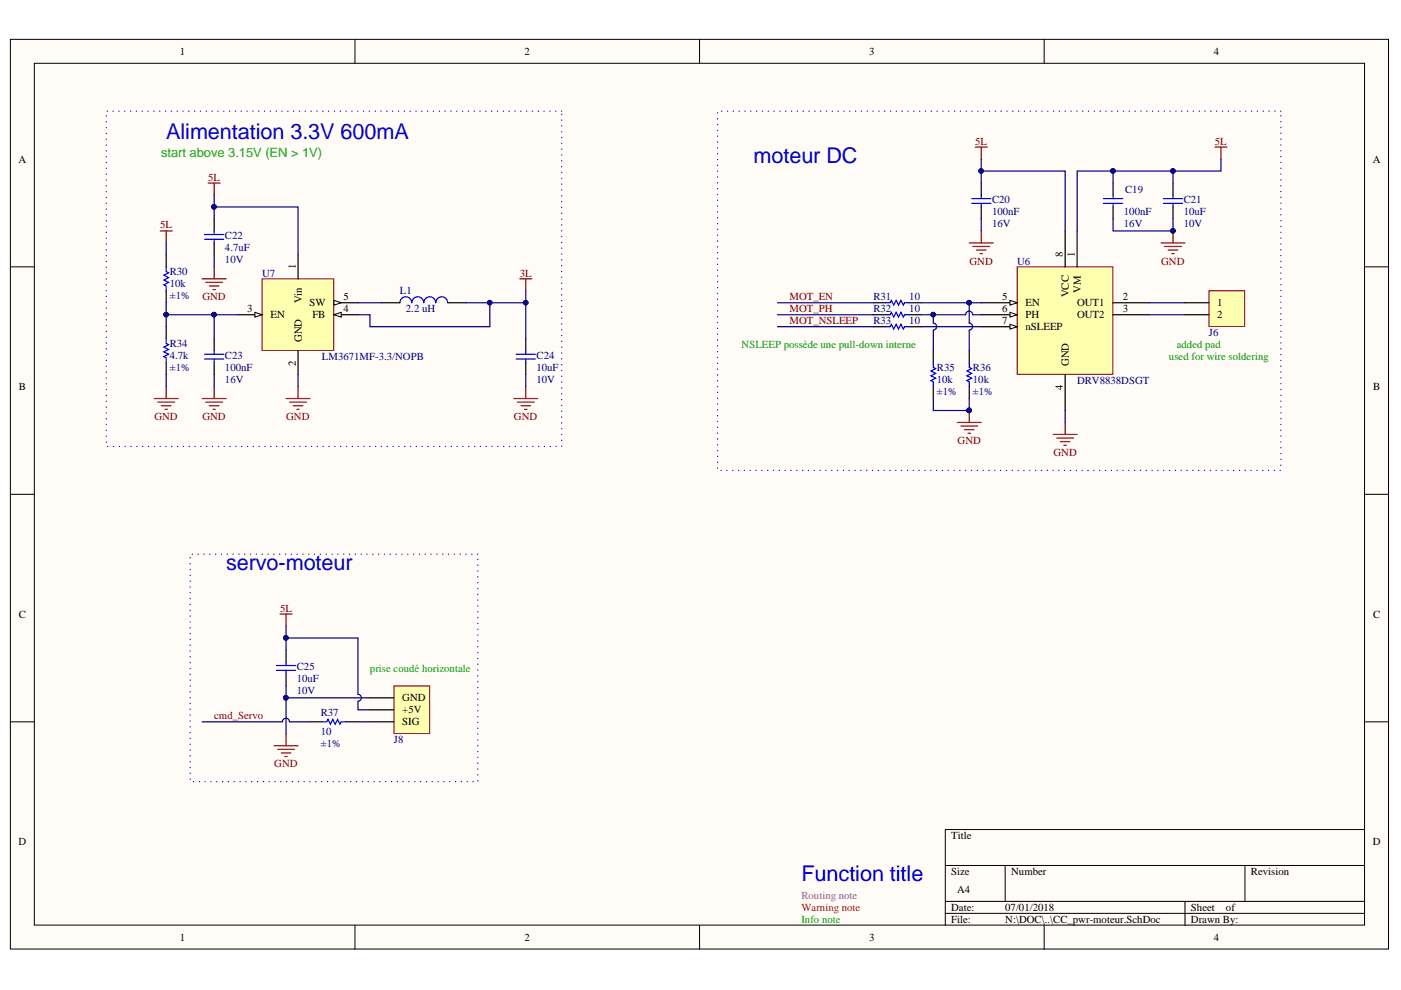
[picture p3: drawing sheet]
<svg xmlns="http://www.w3.org/2000/svg" width="297mm" height="210mm" viewBox="0 0 297 210" stroke-linecap="round" stroke-linejoin="round" font-family="sans-serif">
<g fill="#fffcf8" stroke="#000" stroke-width=".21">
<path d="M2.2 8.3h292.2v192.9h-292.2z"/>
<path d="M7.3 13.4h282v182.7h-282z"/>
</g>
<g fill="none" stroke="#000" stroke-width=".21">
<path d="M75.3 8.3v5.1M148.3 8.3v5.1M221.4 8.3v5.1M2.2 56.6h5.1M289.4 56.6h5M2.2 104.8h5.1M289.4 104.8h5M2.2 153h5.1M289.4 153h5M289.4 175.9h-89v20.3M75.3 196.2v5.1M148.3 196.2v5.1"/>
<path d="M200.4 183.5h89M200.4 191.1h89M200.4 193.7h89M213.1 183.5v7.6M221.4 196.2v5.1M251.2 191.1v5.1M263.9 183.5v7.6"/>
</g>
<path d="M271.6 23.6h-119.5v76.1h119.5v-76.1M101.3 117.5h-61v48.2h61v-48.2" fill="none" stroke="#0000bf" stroke-width=".25" stroke-dasharray="0 1.2"/>
<path d="M256.3 61.7h7.6v7.5h-7.6z" fill="#ffffb0" stroke="#800000" stroke-width=".21"/>
<path d="M251.2 64.2h5.1M251.2 66.7h5.1" fill="none" stroke="#000" stroke-width=".25"/>
<path d="M55.6 59.1h15.2v15.2h-15.2z" fill="#ffffb0" stroke="#800000" stroke-width=".21"/>
<path d="M63.2 54v5.1M50.5 66.7h5.1M63.2 74.3v5.1" fill="none" stroke="#000" stroke-width=".25"/>
<path d="M54 66.2l1.6 .5-1.6 .5z" fill="#fffcf8"/>
<path d="M54 66.2l1.6 .5-1.6 .5z" fill="none" stroke="#000" stroke-width=".21"/>
<path d="M70.8 64.2h5.1" fill="none" stroke="#000" stroke-width=".25"/>
<path d="M70.8 63.7l1.5 .5-1.5 .5z" fill="#fffcf8"/>
<path d="M70.8 63.7l1.5 .5-1.5 .5z" fill="none" stroke="#000" stroke-width=".21"/>
<path d="M70.8 66.7h5.1" fill="none" stroke="#000" stroke-width=".25"/>
<path d="M70.8 66.7l1.5-.5v1z" fill="#fffcf8"/>
<path d="M70.8 66.7l1.5-.5v1z" fill="none" stroke="#000" stroke-width=".21"/>
<path d="M83.5 145.4h7.6v10.1h-7.6z" fill="#ffffb0" stroke="#800000" stroke-width=".21"/>
<path d="M78.4 148h5.1M78.4 150.5h5.1M78.4 153h5.1" fill="none" stroke="#000" stroke-width=".25"/>
<g fill="none" stroke="#800000" stroke-width=".25">
<path d="M44.1 38.8h2.6M45.4 38.8v2.5M34 49h2.5M35.2 49v2.5M42.9 59.1h5M43.6 59.9h3.6M45.4 56.6v2.5M110.2 59.1h2.5M111.5 59.1v2.6M44.4 60.6h2M45.1 61.4h.6M32.7 84.5h5.1"/>
<path d="M33.5 85.3h3.5M34.2 86h2.1M35 86.8h.5M35.2 82v2.5M42.9 84.5h5M43.6 85.3h3.6M44.4 86h2M45.1 86.8h.6M45.4 82v2.5M60.6 84.5h5.1M61.4 85.3h3.6M62.2 86h2"/>
<path d="M62.9 86.8h.5M63.2 82v2.5M108.9 84.5h5.1M109.7 85.3h3.6M110.5 86h2M111.2 86.8h.5M111.5 82v2.5"/>
</g>
<path d="M215.7 56.6h20.2v22.8h-20.2z" fill="#ffffb0" stroke="#800000" stroke-width=".21"/>
<path d="M228.4 49v7.6M208 64.2h7.7M225.8 79.4v7.6M236 64.2h7.6M236 66.7h7.6" fill="none" stroke="#000" stroke-width=".25"/>
<path d="M214.1 63.7l1.6 .5-1.6 .5z" fill="#fffcf8"/>
<path d="M214.1 63.7l1.6 .5-1.6 .5z" fill="none" stroke="#000" stroke-width=".21"/>
<path d="M208 66.7h7.7" fill="none" stroke="#000" stroke-width=".25"/>
<path d="M214.1 66.2l1.6 .5-1.6 .5z" fill="#fffcf8"/>
<path d="M214.1 66.2l1.6 .5-1.6 .5z" fill="none" stroke="#000" stroke-width=".21"/>
<path d="M208 69.3h7.7" fill="none" stroke="#000" stroke-width=".25"/>
<path d="M214.1 68.8l1.6 .5-1.6 .5z" fill="#fffcf8"/>
<path d="M214.1 68.8l1.6 .5-1.6 .5z" fill="none" stroke="#000" stroke-width=".21"/>
<g fill="none" stroke="#000" stroke-width=".25">
<path d="M208 38.8v2.5M236 38.8v2.5M248.7 38.8v2.5M35.2 54v2.6M45.4 46.4v2.6M45.4 51.5v2.5M208 43.9v2.5M225.8 49v7.6M236 43.9v2.5M248.7 43.9v2.5M35.2 61.7v2.5M35.2 69.3v2.5"/>
<path d="M35.2 76.9v2.5M45.4 71.8v2.5M45.4 76.9v2.5M81 64.2h3.8M95 64.2h3.8M111.5 71.8v2.5M111.5 76.9v2.5M185.2 64.2h2.5M185.2 66.7h2.5M185.2 69.3h2.5M192.8 64.2h2.5M192.8 66.7h2.5"/>
<path d="M192.8 69.3h2.5M197.9 74.3v2.6M205.5 74.3v2.6M197.9 82v2.5M205.5 82v2.5M60.6 137.8v2.5M60.6 142.9v2.5M65.7 153h2.6M73.4 153h2.5"/>
</g>
<g fill="none" stroke="#800000" stroke-width=".25">
<path d="M206.8 31.2h2.5M208 31.2v2.5M257.6 31.2h2.5M258.9 31.2v2.5M205.5 51.5h5.1M206.3 52.3h3.5M207 53h2.1M207.8 53.8h.5M208 49v2.5M246.2 51.5h5M246.9 52.3h3.6M247.7 53h2"/>
<path d="M248.4 53.8h.6M248.7 49v2.5M203 89.6h5M203.7 90.3h3.6M204.5 91.1h2M205.2 91.9h.6M205.5 87v2.6M223.3 92.1h5.1M224.1 92.9h3.5M224.8 93.6h2M225.6 94.4h.5M225.8 89.6v2.5"/>
<path d="M59.4 130.2h2.5M60.6 130.2v2.5M58.1 158.1h5.1M58.9 158.9h3.5M59.6 159.6h2.1M60.6 155.6v2.5M60.4 160.4h.5"/>
</g>
<g fill="#000080" stroke="#000080" stroke-width=".21">
<circle cx="205.5" cy="87" r=".49"/>
<circle cx="248.7" cy="48.9" r=".48"/>
<circle cx="35.2" cy="66.7" r=".48"/>
<circle cx="45.4" cy="66.7" r=".49"/>
<circle cx="45.4" cy="43.9" r=".49"/>
<circle cx="103.8" cy="64.2" r=".48"/>
<circle cx="208" cy="36.2" r=".48"/>
<circle cx="248.7" cy="36.2" r=".48"/>
<circle cx="236" cy="36.2" r=".49"/>
<circle cx="111.4" cy="64.2" r=".48"/>
<circle cx="60.6" cy="147.9" r=".49"/>
<circle cx="60.6" cy="135.2" r=".49"/>
<circle cx="205.5" cy="64.2" r=".49"/>
<circle cx="197.9" cy="66.7" r=".48"/>
</g>
<g fill="none" stroke="#00f" stroke-width=".25">
<path d="M35.2 56.6v1l.5 .2-1 .6 1 .5-1 .5 1 .5-1 .5 .5 .2v1.1M43.4 49.7h4M43.4 50.7h4M45.4 49v.7M45.4 50.7v.8M206 42.1h4.1M206 43.1h4.1M208 41.3v.8M208 43.1v.8M234 42.1h4M234 43.1h4M236 41.3v.8"/>
<path d="M236 43.1v.8M246.7 42.1h4M246.7 43.1h4M248.7 41.3v.8M248.7 43.1v.8M35.2 71.8v1l.5 .3-1 .5 1 .5-1 .5 1 .5-1 .5 .5 .3v1M43.4 75.1h4M43.4 76.1h4M45.4 74.3v.8M45.4 76.1v.8M87.3 64.2a1.25 1.25 0 0 0-1.3-1.3 1.25 1.25 0 0 0-1.2 1.3M89.8 64.2a1.25 1.25 0 0 0-1.2-1.3 1.25 1.25 0 0 0-1.3 1.3"/>
<path d="M92.4 64.2a1.25 1.25 0 0 0-1.3-1.3 1.25 1.25 0 0 0-1.2 1.3M94.9 64.2a1.25 1.25 0 0 0-1.2-1.3 1.25 1.25 0 0 0-1.3 1.3M109.4 75.1h4.1M109.4 76.1h4.1M111.5 74.3v.8M111.5 76.1v.8M187.7 64.2h1l.3-.5 .5 1 .5-1 .5 1 .5-1 .5 1 .3-.5h1M187.7 66.7h1l.3-.5 .5 1 .5-1 .5 1 .5-1 .5 1 .3-.5h1M187.7 69.3h1l.3-.5 .5 1 .5-1 .5 1 .5-1 .5 1 .3-.5h1M197.9 76.9v1l.5 .3-1 .5 1 .5-1 .5 1 .5-1 .5 .5 .2v1.1M205.5 76.9v1l.5 .3-1 .5 1 .5-1 .5 1 .5-1 .5 .5 .2v1.1M58.6 141.1h4.1"/>
<path d="M58.6 142.1h4.1M60.6 140.3v.8M60.6 142.1v.8M68.3 153h1l.2-.5 .6 1 .5-1 .5 1 .5-1 .5 1 .2-.5h1.1"/>
</g>
<path d="M119.1 23.6h-96.6v71.1h96.6v-71.1" fill="none" stroke="#0000bf" stroke-width=".25" stroke-dasharray="0 1.2"/>
<g fill="none" stroke="#000080" stroke-width=".25">
<path d="M208 33.7v2.6h17.8v12.7M208 36.3v2.5M236 36.3v2.5M248.7 36.3v2.5M258.9 33.7v2.6h-30.5v12.7M35.2 51.5v2.5M45.4 46.4v-2.5h17.8v10.1M45.4 41.3v2.6M45.4 54v2.6M208 46.4v2.6M236 46.4v2.6h12.7v-2.6M35.2 64.2v2.5h15.3"/>
<path d="M35.2 66.7v2.6M35.2 79.4v2.6M45.4 66.7v5.1M45.4 79.4v2.6M63.2 79.4v2.6M75.9 64.2h5.1M103.8 64.2v5.1h-25.4v-2.6h-2.5M111.5 61.7v2.5h-12.7M111.5 64.2v7.6M111.5 79.4v2.6M164.8 64.2h20.4M164.8 66.7h20.4"/>
<path d="M164.8 69.3h20.4M195.3 64.2h12.7M195.3 69.3h12.7M197.9 66.7v1.8a.74 .74 0 0 1 .7 .7 .74 .74 0 0 1-.7 .8M197.9 70v4.3M205.5 64.2v4.3a.74 .74 0 0 1 .7 .7 .74 .74 0 0 1-.7 .8M205.5 70v4.3M206.2 66.7a.74 .74 0 0 0-.7-.7 .74 .74 0 0 0-.8 .7h-9.4M206.3 66.7h1.7M243.6 64.2h7.6M243.6 66.7h7.6M197.9 84.5v2.5h7.6v-2.5"/>
<path d="M225.8 87v2.6M60.6 132.7v2.6h15.3v11.9a.74 .74 0 0 1 .7 .7 .74 .74 0 0 1-.7 .8M60.6 135.3v2.5M60.6 145.4v2.6M61.4 153a.74 .74 0 0 0-.8-.7 .74 .74 0 0 0-.7 .7h-17M61.4 153h4.3M75.9 148.7v1.8h2.5M75.9 153h2.5M78.4 148h-17.8v7.6"/>
</g>
<g font-size="4.6" fill="#0000bf">
<text x="35.2" y="29.5">Alimentation 3.3V 600mA</text>
<text x="159.8" y="34.5">moteur DC</text>
<text x="47.9" y="120.8">servo-moteur</text>
</g>
<text font-size="4.6" fill="#00f" x="169.9" y="186.8">Function title</text>
<text font-size="2.7" fill="#00bf00" x="34.2" y="33.2">start above 3.15V (EN &gt; 1V)</text>
<g font-size="2.3">
<text x="38.1" y="11.7">1</text>
<text x="111.2" y="11.7">2</text>
<text x="184.3" y="11.7">3</text>
<text x="257.3" y="11.7">4</text>
<text x="3.9" y="34.5">A</text>
<text x="291.1" y="34.5">A</text>
<text x="62.7" y="57.1" transform="rotate(-90 62.7 57.1)">1</text>
<text x="225.4" y="54.5" transform="rotate(-90 225.4 54.5)">8</text>
<text x="227.9" y="54.5" transform="rotate(-90 227.9 54.5)">1</text>
<text x="64" y="64.3" transform="rotate(-90 64 64.3)">Vin</text>
<text x="65.6" y="65">SW</text>
<text x="72.9" y="63.7">5</text>
<text x="212.5" y="63.7">5</text>
<text x="217.4" y="65">EN</text>
<text x="226.6" y="63.1" transform="rotate(-90 226.6 63.1)">VCC</text>
<text x="228.4" y="65">OUT1</text>
<text x="229.2" y="62" transform="rotate(-90 229.2 62)">VM</text>
<text x="238" y="63.7">2</text>
<text x="258.1" y="65">1</text>
<text x="52.4" y="66.2">3</text>
<text x="57.3" y="67.5">EN</text>
<text x="66.2" y="67.5">FB</text>
<text x="72.9" y="66.2">4</text>
<text x="212.5" y="66.2">6</text>
<text x="212.5" y="68.8">7</text>
<text x="217.4" y="67.5">PH</text>
<text x="217.4" y="70">nSLEEP</text>
<text x="228.4" y="67.5">OUT2</text>
<text x="238" y="66.2">3</text>
<text x="258.1" y="67.5">2</text>
<text x="62.7" y="77.5" transform="rotate(-90 62.7 77.5)">2</text>
<text x="64" y="72.6" transform="rotate(-90 64 72.6)">GND</text>
<text x="226.6" y="77.6" transform="rotate(-90 226.6 77.6)">GND</text>
<text x="4" y="82.7">B</text>
<text x="225.4" y="82.6" transform="rotate(-90 225.4 82.6)">4</text>
<text x="291.2" y="82.7">B</text>
<text x="4" y="131">C</text>
<text x="291.2" y="131">C</text>
<text x="85.3" y="148.7">GND</text>
<text x="85.3" y="151.3">+5V</text>
<text x="85.3" y="153.8">SIG</text>
<text x="3.9" y="179.2">D</text>
<text x="201.7" y="177.9">Title</text>
<text x="291.1" y="179.2">D</text>
<text x="201.7" y="185.6">Size</text>
<text x="214.4" y="185.6">Number</text>
<text x="265.2" y="185.6">Revision</text>
<text x="202.9" y="189.4">A4</text>
<text x="201.7" y="193.2">Date:</text>
<text x="201.7" y="195.7">File:</text>
<text x="213.1" y="193.2">07/01/2018</text>
<text x="213.1" y="195.7">N:\DOC\..\CC_pwr-moteur.SchDoc</text>
<text x="252.5" y="193.2">Sheet</text>
<text x="252.5" y="195.7">Drawn By:</text>
<text x="259.9" y="193.2">of</text>
<text x="38.1" y="199.5">1</text>
<text x="111.2" y="199.5">2</text>
<text x="184.3" y="199.5">3</text>
<text x="257.3" y="199.5">4</text>
</g>
<g font-size="2.3" fill="#800000">
<text x="206.7" y="30.7">5L</text>
<text x="257.6" y="30.7">5L</text>
<text x="44.1" y="38.3">5L</text>
<text x="34" y="48.4">5L</text>
<text x="110.2" y="58.6">3L</text>
<text x="205.6" y="56.1">GND</text>
<text x="246.2" y="56.1">GND</text>
<text x="42.9" y="63.7">GND</text>
<text x="167.4" y="63.7">MOT_EN</text>
<text x="167.4" y="66.2">MOT_PH</text>
<text x="167.4" y="68.8">MOT_NSLEEP</text>
<text x="32.7" y="89.1">GND</text>
<text x="42.9" y="89.1">GND</text>
<text x="60.7" y="89.1">GND</text>
<text x="109" y="89.1">GND</text>
<text x="203" y="94.1">GND</text>
<text x="223.4" y="96.7">GND</text>
<text x="59.4" y="129.7">5L</text>
<text x="45.4" y="152.5">cmd_Servo</text>
<text x="58.1" y="162.7">GND</text>
</g>
<g font-size="2.3" fill="#000080">
<text x="238.5" y="40.8">C19</text>
<text x="210.3" y="43.1">C20</text>
<text x="210.3" y="45.7">100nF</text>
<text x="238.3" y="45.7">100nF</text>
<text x="251" y="43.1">C21</text>
<text x="251" y="45.7">10uF</text>
<text x="47.7" y="50.8">C22</text>
<text x="47.7" y="53.3">4.7uF</text>
<text x="210.3" y="48.2">16V</text>
<text x="238.3" y="48.2">16V</text>
<text x="251" y="48.2">10V</text>
<text x="36" y="58.4">R30</text>
<text x="47.7" y="55.8">10V</text>
<text x="55.6" y="58.6">U7</text>
<text x="215.7" y="56.1">U6</text>
<text x="36" y="60.9">10k</text>
<text x="36" y="63.4">±1%</text>
<text x="84.8" y="62.4">L1</text>
<text x="185.2" y="63.7">R31</text>
<text x="192.8" y="63.7">10</text>
<text x="86.1" y="66.2">2.2 uH</text>
<text x="185.2" y="66.2">R32</text>
<text x="185.2" y="68.8">R33</text>
<text x="192.8" y="66.2">10</text>
<text x="192.8" y="68.8">10</text>
<text x="256.3" y="71.3">J6</text>
<text x="36" y="76.2">4.7k</text>
<text x="36" y="73.6">R34</text>
<text x="47.7" y="76.2">C23</text>
<text x="68.3" y="76.4">LM3671MF-3.3/NOPB</text>
<text x="113.8" y="76.2">C24</text>
<text x="36" y="78.7">±1%</text>
<text x="47.7" y="81.2">16V</text>
<text x="47.7" y="78.7">100nF</text>
<text x="113.8" y="81.2">10V</text>
<text x="113.8" y="78.7">10uF</text>
<text x="198.6" y="81.2">10k</text>
<text x="198.6" y="83.8">±1%</text>
<text x="198.6" y="78.7">R35</text>
<text x="206.3" y="81.2">10k</text>
<text x="206.3" y="83.8">±1%</text>
<text x="206.3" y="78.7">R36</text>
<text x="228.4" y="81.5">DRV8838DSGT</text>
<text x="62.9" y="142.1">C25</text>
<text x="62.9" y="147.2">10V</text>
<text x="62.9" y="144.7">10uF</text>
<text x="68" y="155.9">10</text>
<text x="68" y="151.8">R37</text>
<text x="68" y="158.4">±1%</text>
<text x="83.5" y="157.6">J8</text>
</g>
<g font-size="2.3" fill="#008000">
<text x="157.2" y="73.8">NSLEEP possède une pull-down interne</text>
<text x="247.8" y="76.4">used for wire soldering</text>
<text x="249.5" y="73.8">added pad</text>
</g>
<g font-size="2.3" fill="#00bf00">
<text x="78.4" y="142.4">prise coudé horizontale</text>
<text x="169.9" y="195.7">Info note</text>
</g>
<text font-size="2.3" fill="#bf00bf" x="169.9" y="190.6">Routing note</text>
<text font-size="2.3" fill="#f00" x="169.9" y="193.2">Warning note</text>
</svg>
